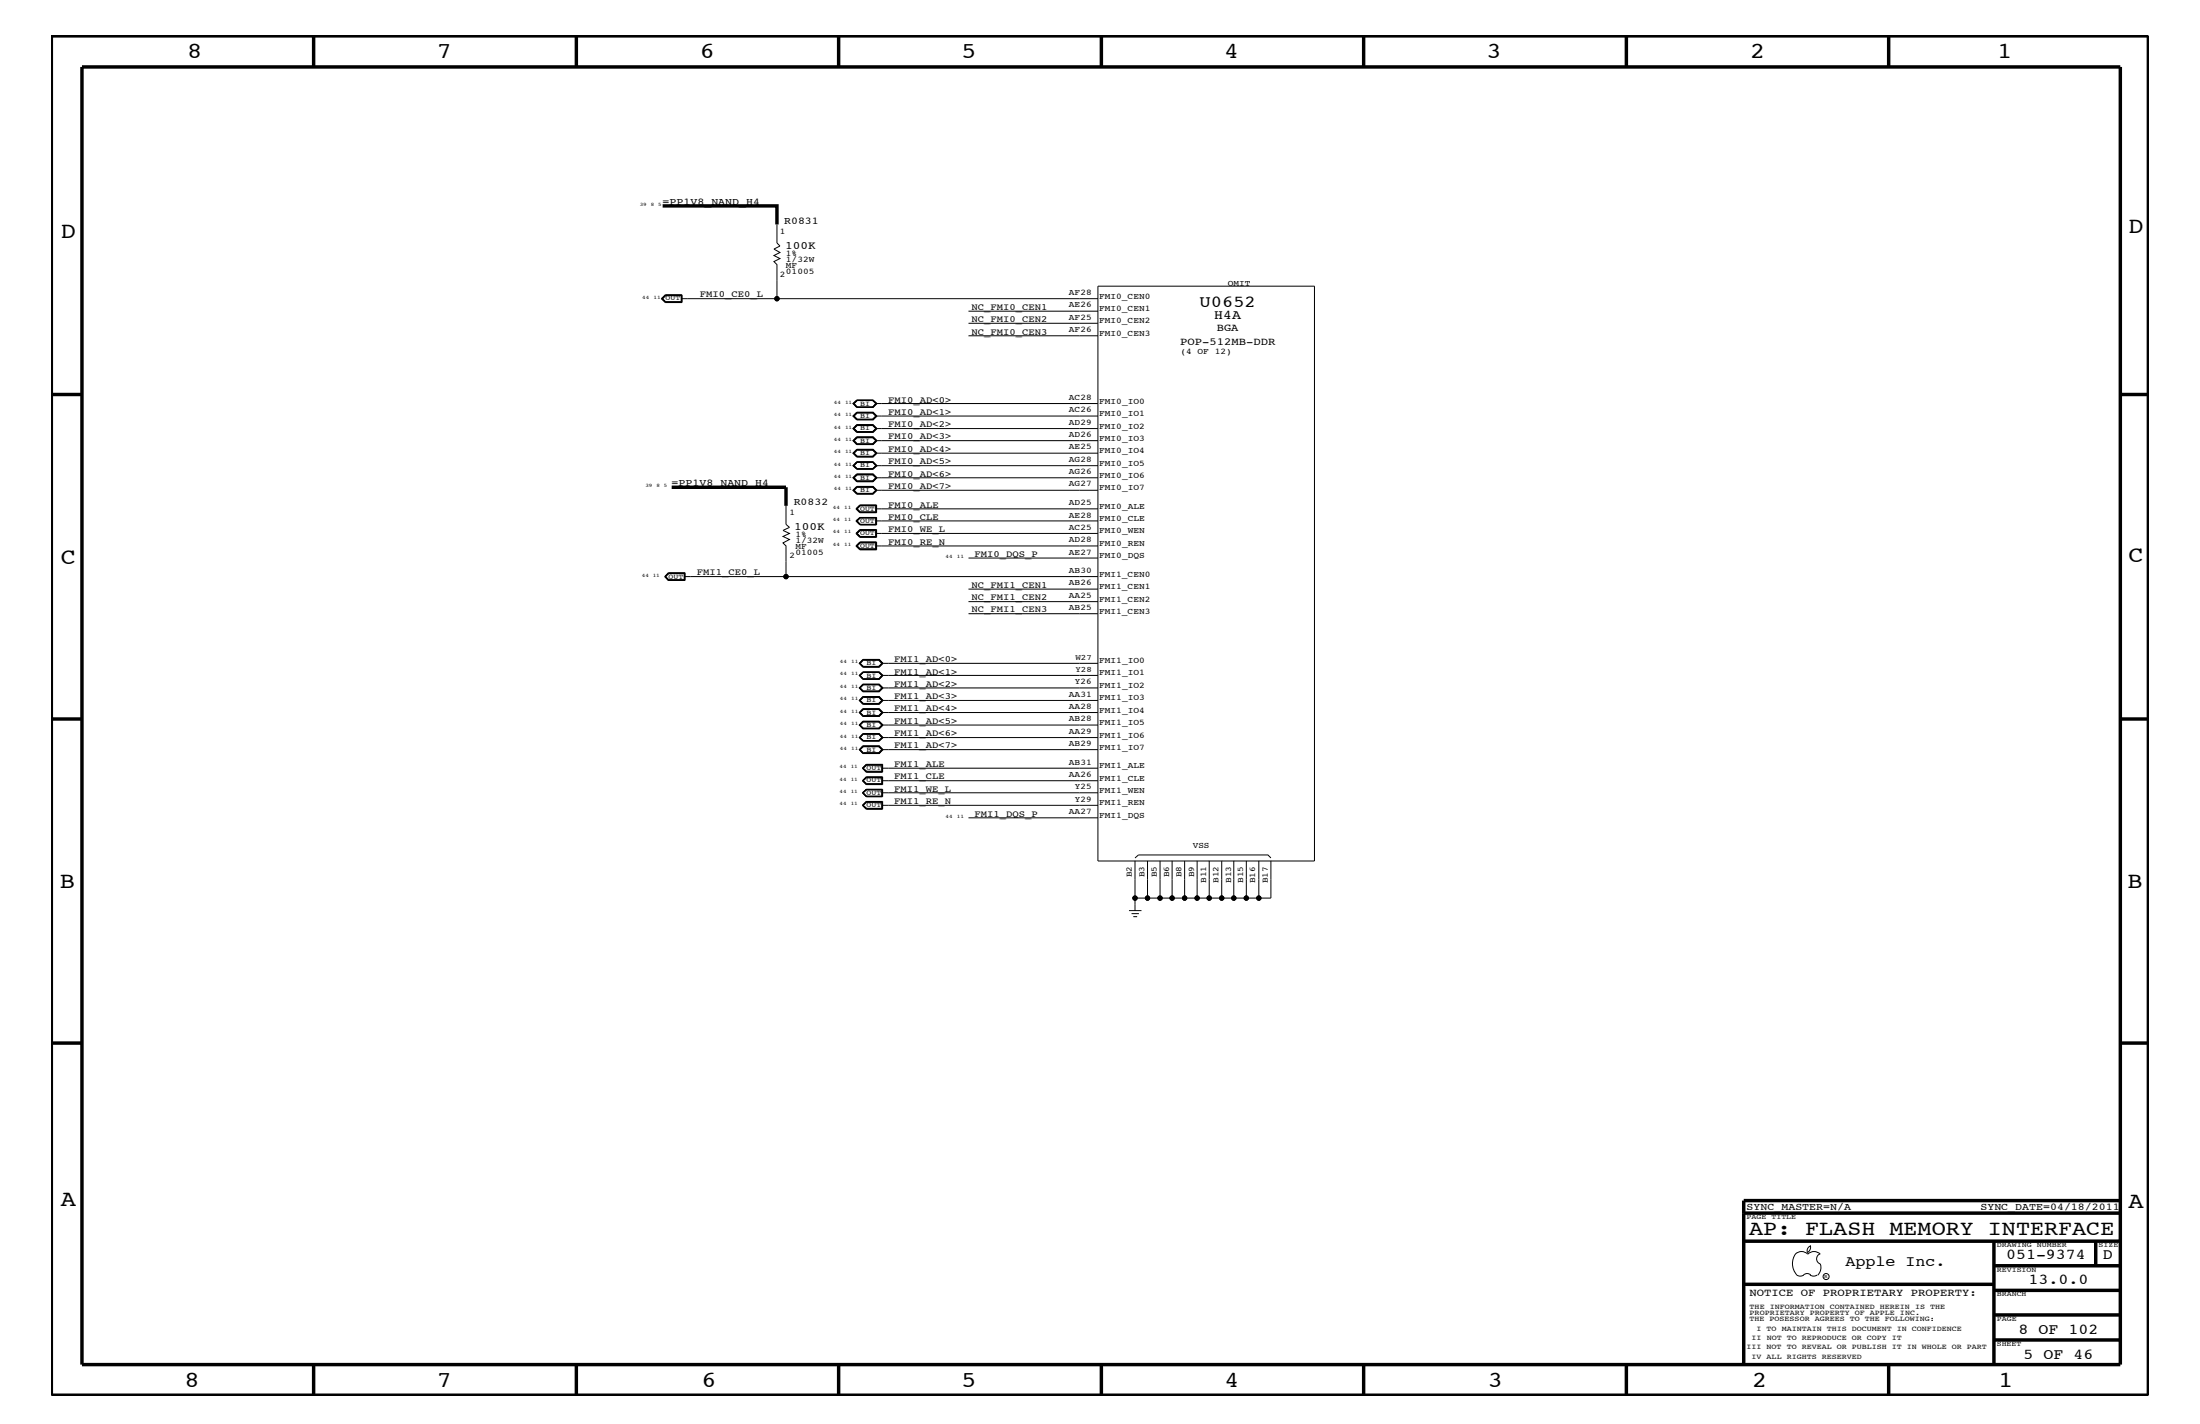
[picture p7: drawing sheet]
<svg xmlns="http://www.w3.org/2000/svg" width="432mm" height="279mm" viewBox="0 0 432 279" stroke-linecap="round" stroke-linejoin="round" font-family="sans-serif">
<g fill="none" stroke="#000" stroke-width=".2">
<path d="M129.8 58.6l.8-.8h3.3v1.6h-3.3zM130.1 58.6l.5-.6h3.1v1.2h-3.1zM130.6 57.9h3.2v1.4h-3.2M130.6 57.9l-.7 .7 .7 .7M130.6 57.9l-.6 .7 .6 .7M133.7 58.6h18.8M152.5 44v3.7l.6 .6-1.2 .6 1.2 .6-1.2 .6 1.2 .6-1.2 .6 .6 .6v6.7h63M215.5 56.1h42.5v112.8h-42.5zM168.2 78.5l-.8 .7 .8 .7M168.2 78.5l-.7 .7 .7 .7M168.2 78.5h3.1l.8 .7-.8 .7h-3.1M168.2 78.5h3.2l.7 .7-.7 .7h-3.2"/>
<path d="M168.2 78.6h3.1l.6 .6h43.6M168.2 78.6h3.1l.7 .6-.7 .7h-3.1M168.2 78.6l-.6 .6 .6 .7M168.2 78.6l-.5 .6 .5 .7M171.9 79.2l-.6 .7h-3.1M190.1 63.4h25.4M190.1 65.9h25.4M190.1 61.1h25.4M154.3 99.2v3.7l.6 .6-1.2 .6 1.2 .6-1.2 .6 1.2 .6-1.2 .6 .6 .6v6M167.4 81.6l.8-.7h3.2l.7 .7-.7 .8h-3.2zM167.4 84.1l.8-.8h3.2l.7 .8-.7 .8h-3.2zM167.4 93.7l.8-.7h3.2l.7 .7-.7 .8h-3.2z"/>
<path d="M167.4 96.2l.8-.8h3.2l.7 .8-.7 .8h-3.2zM167.5 81.6l.7-.6h3.1l.8 .6-.8 .7h-3.1zM167.5 88.9l.7-.7h3.1l.8 .7-.8 .7h-3.1zM167.5 93.7l.7-.6h3.1l.8 .6-.8 .8h-3.1zM167.5 96.2l.7-.7h3.1l.8 .7-.8 .7h-3.1zM167.6 81.6l.6-.6h3.1l.7 .6-.7 .7h-3.1zM167.6 86.5l.6-.6h3.1l.7 .6-.7 .6h-3.1zM167.6 88.9l.6-.7h3.1l.7 .7-.7 .7h-3.1zM167.6 93.7l.6-.5h3.1l.7 .5-.7 .7h-3.1zM167.6 96.2l.6-.7h3.1l.7 .7-.7 .7h-3.1zM168.2 83.3h3.1l.8 .8-.8 .7h-3.1l-.7-.7zM168.2 90.6l-.8 .8 .8 .6"/>
<path d="M168.2 90.6l-.7 .8 .7 .6M168.2 85.8h3.1l.8 .7-.8 .7h-3.1l-.7-.7zM168.2 90.6h3.1l.8 .8-.8 .6h-3.1M168.2 85.7h3.2l.7 .8-.7 .7h-3.2l-.8-.7zM168.2 88.2h3.2l.7 .7-.7 .8h-3.2l-.8-.8zM168.2 90.6h3.2l.7 .8-.7 .6h-3.2M168.2 85.9h3.1l.6 .6h43.6M168.2 90.7h3.1l.6 .7h43.6M168.2 93.2h3.1l.6 .5h43.6M168.2 99.8l.6-.6h3.1v1.2h-3.1zM168.2 83.4h3.1l.7 .7-.7 .6h-3.1l-.6-.6zM168.2 90.7h3.1l.7 .7-.7 .6h-3.1"/>
<path d="M168.2 85.9l-.5 .6 .5 .6h3.1l.6-.6M168.2 90.7l-.6 .7 .6 .6M168.2 90.7l-.5 .7 .5 .6M168.2 93.2l-.5 .5 .5 .6h3.1l.6-.6M168.8 99.1h3.3v1.5h-3.3l-.8-.8zM168.8 99.2h3.2v1.3h-3.2M168.8 99.2l-.6 .6 .6 .7M168.8 99.2l-.7 .6 .7 .7M171.9 99.8h43.6M171.9 84.1l-.6 .6h-3.1M171.9 91.4l-.6 .6h-3.1M171.9 96.2l-.6 .6h-3.1l-.5-.6 .5-.6h3.1l.6 .6h43.6"/>
<path d="M215.5 81.6h-43.6l-.6-.6h-3.1l-.5 .6 .5 .6h3.1l.6-.6M215.5 84.1h-43.6l-.6-.6h-3.1l-.5 .6 .5 .6M215.5 88.9h-43.6l-.6-.6h-3.1l-.5 .6 .5 .6h3.1l.6-.6M130.5 113.1l.7 .8M130.5 113.1l.7-.6h3.2v1.4M131.2 112.4h3.3v1.5h-3.3l-.7-.8zM131.2 112.5l-.6 .6 .6 .6h3.1v-1.2M131.2 112.5h3.2M131.2 112.5l-.6 .6 .6 .7h3.2M134.3 113.1h81.2M168 102.2l.8-.7h3.3v1.5h-3.3zM168.2 104.7l.6-.6h3.1v1.2h-3.1z"/>
<path d="M168.8 103.9h3.3v1.5h-3.3l-.8-.7zM168.8 106.4h3.3v1.5h-3.3l-.8-.8zM168.8 101.6l-.6 .6 .6 .7M168.8 104h3.2v1.3h-3.2M168.8 101.6h3.2M168.8 102.9h3.2M168.8 107.7h3.2M168.8 104l-.6 .7 .6 .6M168.8 106.4l-.7 .7 .7 .7h3.2v-1.4M168.8 101.5l-.7 .7 .7 .8M168.8 104l-.7 .7 .7 .6M171.9 102.2h43.6"/>
<path d="M171.9 107.1h43.6M171.9 104.7h43.6M171.9 107.7v-1.2h-3.1l-.6 .6 .6 .6M171.9 101.6v1.3M172 106.4h-3.2l-.6 .7 .6 .6M172 101.5v1.5M190.1 115.6h25.4M190.1 109.5h25.4M190.1 118h25.4M168.7 132.5l.6-.7h3.3l.7 .7-.7 .8h-3.3zM168.7 132.5l.7-.7h3.2l.6 .7-.6 .8h-3.2zM168.7 139.8l.7-.7h3.2l.6 .7-.6 .8h-3.2z"/>
<path d="M168.8 130.2l.6-.7h3.1l.7 .7-.7 .6h-3.1zM168.8 137.4l.6-.6h3.1l.7 .6-.7 .6h-3.1zM168.8 139.8l.6-.6h3.1l.7 .6-.7 .7h-3.1zM169.3 129.4h3.3l.7 .8-.7 .7h-3.3l-.6-.7zM169.3 134.2h3.3l.7 .8-.7 .7h-3.3l-.6-.7zM169.3 136.7h3.3l.7 .7-.7 .8h-3.3l-.6-.8zM169.3 139h3.3l.7 .8-.7 .8h-3.3l-.6-.8zM169.4 129.4h3.2l.6 .8-.6 .6h-3.2l-.7-.6zM169.4 131.9l-.6 .6 .6 .7M169.4 134.3h3.2l.6 .7-.6 .7h-3.2M169.4 134.3l-.7 .7 .7 .7M169.4 134.3l-.6 .7 .6 .7"/>
<path d="M169.4 136.7h3.2l.6 .7-.6 .7h-3.2l-.7-.7zM169.4 139.2l-.6 .6 .6 .6h3.1l.6-.6M169.4 131.9h3.1l.6 .6h42.4M169.4 139.2h3.1l.6 .6h42.4M169.4 131.9h3.1l.7 .6-.7 .7h-3.1M169.4 134.3h3.1l.7 .7-.7 .7h-3.1M173.1 132.5l-.6 .7h-3.1M173.1 137.4l-.6 .6h-3.1M190.1 120.4h25.4M215.5 130.2h-42.4l-.6-.6h-3.1l-.6 .6 .6 .5h3.1l.6-.5M215.5 135h-42.4l-.6-.6h-3.1l-.6 .6 .6 .6h3.1l.6-.6M215.5 137.4h-42.4l-.6-.6h-3.1l-.6 .6 .6 .6"/>
<path d="M168.7 147.1l.7-.7h3.2l.6 .7-.6 .7h-3.2zM168.8 147.1l.6-.6h3.1l.7 .6-.7 .7h-3.1zM169.3 158l.7-.8h3.2v1.6h-3.2zM169.3 150.7l.7-.7h3.2v1.5h-3.2zM169.3 153.2l.7-.7h3.2v1.4h-3.2zM169.3 150.7l.7-.7h3.2v1.5M169.3 141.5h3.3l.7 .8-.7 .7h-3.3l-.6-.7zM169.3 144h3.3l.7 .7-.7 .7h-3.3l-.6-.7zM169.3 146.3h3.3l.7 .8-.7 .7h-3.3l-.6-.7zM169.3 150.7l.7 .7h3.2M169.3 150.7l.7 .8M169.3 155.6l.7 .6h3.2"/>
<path d="M169.3 155.6l.7 .7M169.4 153.2l.7-.6h3v1.2h-3zM169.4 150.7l.7-.6h3v1.2h-3zM169.4 158l.7-.6h3v1.2h-3zM169.4 141.6h3.2l.6 .7-.6 .6h-3.2M169.4 141.6l-.7 .7 .7 .6M169.4 141.6l-.6 .7 .6 .6M169.4 144h3.2l.6 .7-.6 .7h-3.2l-.7-.7zM169.4 144l-.6 .7 .6 .6M169.4 146.5l-.6 .6 .6 .6h3.1l.6-.6M169.4 144h3.1l.6 .7h42.4M169.4 146.5h3.1l.6 .6h42.4"/>
<path d="M169.4 141.6h3.1l.7 .7-.7 .6h-3.1M169.4 144h3.1l.7 .7-.7 .6h-3.1M170 157.3h3.2v1.4h-3.2l-.7-.7zM170 154.9l-.7 .7M170 152.4h3.2v1.5h-3.2l-.7-.7zM170 154.9h3.2v1.4h-3.2M170 154.9l-.7 .7 .7 .7M170.1 155l-.7 .6 .7 .6M173.1 155v1.2M173.1 142.3l-.6 .6h-3.1l-.6-.6 .6-.6h3.1l.6 .6h42.4M173.1 144.7l-.6 .6h-3.1M173.1 153.2h42.4"/>
<path d="M173.1 150.7h42.4M173.1 158h42.4M173.1 155.6h42.4M173.2 155h-3.2l-.7 .6M173.2 154.9v1.4M190.1 160.5h25.4M221.6 178.7h2.4M222.1 179.3h1.4M222.4 179.9h.8M222.8 168.9v7.3h2.4v-7.3M222.8 176.2v2.5M225.2 176.2h2.5"/>
<path d="M227.7 168.9v7.3h2.4v-7.3M230.1 176.2h2.4M232.5 168.9v7.3h2.5v-7.3M235 176.2h2.3M237.3 168.9v7.3h2.5v-7.3M242.2 168.9v7.3h-2.4M242.2 176.2h2.4M244.6 168.9v7.3h2.5v-7.3M249.4 168.3l-.5-.6h-25.5l-.6 .6M249.4 168.9v7.3h-2.3M352.4 246.1a1.72 1.72 0 0 1 2.4 0 1.69 1.69 0 0 1 2.5 0M352.4 246a3.3 3.3 0 0 0 .3 4.1"/>
<path d="M352.6 250.2l.7 .2 .7-.2M354 250.2l.7-.3 .7 .3M355.3 250.2l.7 .2 .7-.2M355.3 244.4l.1 .3a1.18 1.18 0 0 1-.6 1M355.4 244.4a.99 .99 0 0 0-.6 1.4M357.2 246a1.04 1.04 0 0 0-.6 1 1.04 1.04 0 0 0 .6 1l.2 .7a2.11 2.11 0 0 1-.6 1.5"/>
<circle cx="152.5" cy="58.6" r=".42"/>
<circle cx="154.3" cy="113.1" r=".42"/>
<circle cx="222.8" cy="176.2" r=".42"/>
<circle cx="225.2" cy="176.2" r=".42"/>
<circle cx="227.7" cy="176.2" r=".42"/>
<circle cx="230.1" cy="176.2" r=".42"/>
<circle cx="232.5" cy="176.2" r=".42"/>
<circle cx="235" cy="176.2" r=".42"/>
<circle cx="237.3" cy="176.2" r=".42"/>
<circle cx="239.8" cy="176.2" r=".42"/>
<circle cx="242.2" cy="176.2" r=".42"/>
<circle cx="244.6" cy="176.2" r=".42"/>
<circle cx="247.1" cy="176.2" r=".42"/>
<circle cx="358.4" cy="250.5" r=".59"/>
</g>
<g fill="none" stroke="#000" stroke-width=".68" stroke-linecap="butt">
<path d="M10.1 7h411.6v266.8h-411.6zM16.1 13.1h400.1v254.6h-400.1zM61.6 7v6.1M113.1 7v6.1M164.6 7v6.1M216.2 7v6.1M267.6 7v6.1M319.2 7v6.1M370.7 7v6.1M130.1 40.4h22.4v3.6M10.1 77.4h6M416.2 77.4h5.5"/>
<path d="M131.8 95.6h22.5v3.6M10.1 141.1h6M416.2 141.1h5.5M10.1 204.7h6M416.2 204.7h5.5M342.2 238h74M416.2 235.6h-74v32.1M342.2 252h49.2M342.2 243.5h74M391.4 248.4h24.8M391.4 243.5v24.2M391.4 258h24.8"/>
<path d="M391.4 253.2h24.8M411.3 243.5v4.9M61.6 267.7v6.1M113.1 267.7v6.1M164.6 267.7v6.1M216.2 268v5.8M267.6 267.7v6.1M319.2 267.7v6.1M370.7 267.7v6.1M391.4 262.9h24.8"/>
</g>
<g fill="#000">
<circle cx="152.5" cy="58.6" r=".42"/>
<circle cx="154.3" cy="113.1" r=".42"/>
<circle cx="222.8" cy="176.2" r=".42"/>
<circle cx="225.2" cy="176.2" r=".42"/>
<circle cx="227.7" cy="176.2" r=".42"/>
<circle cx="230" cy="176.2" r=".42"/>
<circle cx="232.5" cy="176.2" r=".42"/>
<circle cx="234.9" cy="176.2" r=".42"/>
<circle cx="237.3" cy="176.2" r=".42"/>
<circle cx="239.8" cy="176.2" r=".42"/>
<circle cx="242.1" cy="176.2" r=".42"/>
<circle cx="244.6" cy="176.2" r=".42"/>
<circle cx="247.1" cy="176.2" r=".42"/>
</g>
<g font-size="4.5">
<text x="36.7" y="11.5">8</text>
<text x="85.8" y="11.5">7</text>
<text x="137.3" y="11.5">6</text>
<text x="188.7" y="11.5">5</text>
<text x="240.3" y="11.5">4</text>
<text x="291.8" y="11.5">3</text>
<text x="343.5" y="11.5">2</text>
<text x="392" y="11.5">1</text>
<text x="11.9" y="46.8">D</text>
<text x="417.7" y="45.7">D</text>
<text x="11.9" y="110.6">C</text>
<text x="417.7" y="110.3">C</text>
<text x="11.8" y="174.3">B</text>
<text x="417.6" y="174.2">B</text>
<text x="11.9" y="236.7">A</text>
<text x="417.7" y="237.1">A</text>
<text x="36.2" y="272.1">8</text>
<text x="85.8" y="272.1">7</text>
<text x="137.7" y="272.1">6</text>
<text x="188.7" y="272.1">5</text>
<text x="240.4" y="272.1">4</text>
<text x="292" y="272.1">3</text>
<text x="343.9" y="272.1">2</text>
<text x="392.2" y="272.1">1</text>
</g>
<text font-size="4.1" x="343.3" y="242.3">AP: FLASH MEMORY INTERFACE</text>
<text font-size="3.3" x="235.4" y="60.1">U0652</text>
<g font-size="3">
<text x="362.2" y="248.4">Apple Inc.</text>
<text x="393.7" y="247.1">051-9374</text>
<text x="398.1" y="252">13.0.0</text>
<text x="412.7" y="247.1">D</text>
<text x="396.2" y="261.6">8 OF 102</text>
<text x="397.2" y="266.6">5 OF 46</text>
</g>
<text font-size="2.6" x="238.3" y="62.6">H4A</text>
<g font-size="2.2">
<text x="154.1" y="48.8">100K</text>
<text x="155.9" y="104">100K</text>
</g>
<g font-size="2.1">
<text x="238.8" y="65">BGA</text>
<text x="231.6" y="67.7">POP-512MB-DDR</text>
<text x="343.4" y="254.4">NOTICE OF PROPRIETARY PROPERTY:</text>
</g>
<g font-size="2">
<text x="130" y="40.2">=PP1V8_NAND_H4</text>
<text x="153.9" y="44">R0831</text>
<text x="131.8" y="95.4">=PP1V8_NAND_H4</text>
<text x="155.8" y="99.1">R0832</text>
<text x="342.8" y="237.4">SYNC_MASTER=N/A</text>
<text x="388.7" y="237.4">SYNC_DATE=04/18/2011</text>
</g>
<g font-size="1.9">
<text x="137.3" y="58.4">FMI0_CE0_L</text>
<text x="190.7" y="65.6">NC_FMI0_CEN3</text>
<text x="190.7" y="63.2">NC_FMI0_CEN2</text>
<text x="190.7" y="60.8">NC_FMI0_CEN1</text>
<text x="174.3" y="83.8">FMI0_AD&lt;2&gt;</text>
<text x="174.3" y="81.4">FMI0_AD&lt;1&gt;</text>
<text x="174.3" y="79">FMI0_AD&lt;0&gt;</text>
<text x="174.3" y="86.2">FMI0_AD&lt;3&gt;</text>
<text x="174.3" y="88.7">FMI0_AD&lt;4&gt;</text>
<text x="174.3" y="96">FMI0_AD&lt;7&gt;</text>
<text x="174.3" y="93.5">FMI0_AD&lt;6&gt;</text>
<text x="174.3" y="91.1">FMI0_AD&lt;5&gt;</text>
<text x="174.3" y="99.6">FMI0_ALE</text>
<text x="174.3" y="106.9">FMI0_RE_N</text>
<text x="174.3" y="104.4">FMI0_WE_L</text>
<text x="174.3" y="102.1">FMI0_CLE</text>
<text x="136.7" y="112.9">FMI1_CE0_L</text>
<text x="191.3" y="109.3">FMI0_DQS_P</text>
<text x="190.7" y="115.3">NC_FMI1_CEN1</text>
<text x="190.7" y="117.8">NC_FMI1_CEN2</text>
<text x="190.7" y="120.2">NC_FMI1_CEN3</text>
<text x="175.5" y="129.9">FMI1_AD&lt;0&gt;</text>
<text x="175.5" y="132.4">FMI1_AD&lt;1&gt;</text>
<text x="175.5" y="134.7">FMI1_AD&lt;2&gt;</text>
<text x="175.5" y="137.2">FMI1_AD&lt;3&gt;</text>
<text x="175.5" y="142">FMI1_AD&lt;5&gt;</text>
<text x="175.5" y="139.6">FMI1_AD&lt;4&gt;</text>
<text x="175.5" y="146.8">FMI1_AD&lt;7&gt;</text>
<text x="175.5" y="144.5">FMI1_AD&lt;6&gt;</text>
<text x="175.5" y="155.4">FMI1_WE_L</text>
<text x="175.5" y="150.5">FMI1_ALE</text>
<text x="175.5" y="152.9">FMI1_CLE</text>
<text x="175.5" y="157.8">FMI1_RE_N</text>
<text x="191.3" y="160.2">FMI1_DQS_P</text>
</g>
<g font-size="1.7">
<text x="153.1" y="45.9">1</text>
<text x="154.3" y="52.5">MF</text>
<text x="154.3" y="50.2">1%</text>
<text x="154.3" y="53.8">01005</text>
<text x="154.3" y="51.3">1/32W</text>
<text x="153.1" y="54.4">2</text>
<text x="209.8" y="57.9">AF28</text>
<text x="215.7" y="58.6">FMI0_CEN0</text>
<text x="241" y="56.2">OMIT</text>
<text x="209.8" y="62.8">AF25</text>
<text x="209.8" y="65.1">AF26</text>
<text x="209.8" y="60.3">AE26</text>
<text x="215.7" y="63.4">FMI0_CEN2</text>
<text x="215.7" y="65.9">FMI0_CEN3</text>
<text x="215.7" y="61.1">FMI0_CEN1</text>
<text x="231.7" y="69.5">(4 OF 12)</text>
<text x="209.8" y="78.5">AC28</text>
<text x="209.8" y="80.9">AC26</text>
<text x="209.8" y="83.3">AD29</text>
<text x="215.7" y="79.2">FMI0_IO0</text>
<text x="215.7" y="81.6">FMI0_IO1</text>
<text x="209.8" y="85.8">AD26</text>
<text x="209.8" y="88.2">AE25</text>
<text x="215.7" y="84.1">FMI0_IO2</text>
<text x="215.7" y="86.5">FMI0_IO3</text>
<text x="215.7" y="88.9">FMI0_IO4</text>
<text x="209.8" y="95.4">AG27</text>
<text x="209.8" y="93.1">AG26</text>
<text x="209.8" y="90.6">AG28</text>
<text x="215.7" y="93.8">FMI0_IO6</text>
<text x="215.7" y="91.4">FMI0_IO5</text>
<text x="154.9" y="101">1</text>
<text x="209.8" y="99.1">AD25</text>
<text x="209.8" y="101.5">AE28</text>
<text x="215.7" y="96.2">FMI0_IO7</text>
<text x="215.7" y="99.9">FMI0_ALE</text>
<text x="156.1" y="107.7">MF</text>
<text x="156.1" y="105.3">1%</text>
<text x="156.1" y="106.5">1/32W</text>
<text x="209.8" y="104">AC25</text>
<text x="209.8" y="106.4">AD28</text>
<text x="215.7" y="102.2">FMI0_CLE</text>
<text x="215.7" y="104.7">FMI0_WEN</text>
<text x="215.7" y="107.1">FMI0_REN</text>
<text x="154.9" y="109.5">2</text>
<text x="156.1" y="108.9">01005</text>
<text x="209.8" y="112.5">AB30</text>
<text x="209.8" y="108.8">AE27</text>
<text x="215.7" y="113.1">FMI1_CEN0</text>
<text x="215.7" y="109.5">FMI0_DQS</text>
<text x="209.8" y="114.8">AB26</text>
<text x="209.8" y="119.7">AB25</text>
<text x="209.8" y="117.3">AA25</text>
<text x="215.7" y="115.6">FMI1_CEN1</text>
<text x="215.7" y="118.1">FMI1_CEN2</text>
<text x="215.7" y="120.4">FMI1_CEN3</text>
<text x="215.7" y="130.2">FMI1_IO0</text>
<text x="209.8" y="136.7">AA31</text>
<text x="211" y="134.2">Y26</text>
<text x="215.7" y="137.4">FMI1_IO3</text>
<text x="215.7" y="135">FMI1_IO2</text>
<text x="215.7" y="132.5">FMI1_IO1</text>
<text x="209.8" y="144">AA29</text>
<text x="209.8" y="141.5">AB28</text>
<text x="209.8" y="139.1">AA28</text>
<text x="215.7" y="142.3">FMI1_IO5</text>
<text x="215.7" y="139.8">FMI1_IO4</text>
<text x="209.8" y="146.4">AB29</text>
<text x="215.7" y="147.1">FMI1_IO7</text>
<text x="215.7" y="144.7">FMI1_IO6</text>
<text x="209.8" y="152.4">AA26</text>
<text x="209.8" y="150.1">AB31</text>
<text x="211" y="154.9">Y25</text>
<text x="215.7" y="155.6">FMI1_WEN</text>
<text x="215.7" y="153.2">FMI1_CLE</text>
<text x="215.7" y="150.7">FMI1_ALE</text>
<text x="209.8" y="159.7">AA27</text>
<text x="211" y="157.3">Y29</text>
<text x="215.7" y="160.5">FMI1_DQS</text>
<text x="215.7" y="158">FMI1_REN</text>
<text x="234.1" y="166.4">VSS</text>
<text x="222.2" y="172.2" transform="rotate(-90 222.2 172.2)">B2</text>
<text x="224.6" y="172.2" transform="rotate(-90 224.6 172.2)">B3</text>
<text x="227.1" y="172.2" transform="rotate(-90 227.1 172.2)">B5</text>
<text x="229.4" y="172.2" transform="rotate(-90 229.4 172.2)">B6</text>
<text x="231.9" y="172.2" transform="rotate(-90 231.9 172.2)">B8</text>
<text x="234.4" y="172.2" transform="rotate(-90 234.4 172.2)">B9</text>
<text x="236.7" y="173.3" transform="rotate(-90 236.7 173.3)">B11</text>
<text x="239.2" y="173.3" transform="rotate(-90 239.2 173.3)">B12</text>
<text x="241.6" y="173.3" transform="rotate(-90 241.6 173.3)">B13</text>
<text x="244" y="173.3" transform="rotate(-90 244 173.3)">B15</text>
<text x="246.4" y="173.3" transform="rotate(-90 246.4 173.3)">B16</text>
<text x="248.8" y="173.3" transform="rotate(-90 248.8 173.3)">B17</text>
</g>
<g font-size="1.6">
<text x="211.1" y="131.9">Y28</text>
<text x="211.1" y="129.4">W27</text>
</g>
<g font-size="1.4">
<text x="130.6" y="59">OUT</text>
<text x="168.8" y="79.6">BI</text>
<text x="168.8" y="82">BI</text>
<text x="168.8" y="84.4">BI</text>
<text x="168.8" y="86.9">BI</text>
<text x="168.8" y="89.3">BI</text>
<text x="168.8" y="91.7">BI</text>
<text x="168.8" y="94.2">BI</text>
<text x="168.8" y="96.5">BI</text>
<text x="168.8" y="100.2">OUT</text>
<text x="168.8" y="102.6">OUT</text>
<text x="168.8" y="107.5">OUT</text>
<text x="168.8" y="105">OUT</text>
<text x="131.2" y="113.6">OUT</text>
<text x="170.1" y="130.5">BI</text>
<text x="170.1" y="133">BI</text>
<text x="170.1" y="135.3">BI</text>
<text x="170.1" y="137.8">BI</text>
<text x="170.1" y="140.2">BI</text>
<text x="170.1" y="142.6">BI</text>
<text x="170.1" y="145.1">BI</text>
<text x="170.1" y="147.5">BI</text>
<text x="170.1" y="153.5">OUT</text>
<text x="170.1" y="151.1">OUT</text>
<text x="170.1" y="156">OUT</text>
<text x="170.1" y="158.4">OUT</text>
<text x="342.8" y="239.2">PAGE TITLE</text>
<text x="391.9" y="244.7">DRAWING NUMBER</text>
<text x="411.9" y="244.7">SIZE</text>
<text x="391.9" y="249.5">REVISION</text>
<text x="343.4" y="256.8">THE INFORMATION CONTAINED HEREIN IS THE</text>
<text x="391.9" y="254.4">BRANCH</text>
<text x="343.4" y="258">PROPRIETARY PROPERTY OF APPLE INC.</text>
<text x="343.4" y="259.3">THE POSESSOR AGREES TO THE FOLLOWING:</text>
<text x="343.8" y="262.9">II NOT TO REPRODUCE OR COPY IT</text>
<text x="344.8" y="261.1">I TO MAINTAIN THIS DOCUMENT IN CONFIDENCE</text>
<text x="391.9" y="259.3">PAGE</text>
<text x="342.8" y="264.7">III NOT TO REVEAL OR PUBLISH IT IN WHOLE OR PART</text>
<text x="343.8" y="266.6">IV ALL RIGHTS RESERVED</text>
<text x="391.9" y="264.1">SHEET</text>
</g>
<g font-size="1">
<text x="125.6" y="40.4">39</text>
<text x="127.8" y="40.4">8</text>
<text x="129.2" y="40.4">5</text>
<text x="126.1" y="58.6">44</text>
<text x="128.3" y="58.6">11</text>
<text x="163.7" y="79.2">44</text>
<text x="163.7" y="81.6">44</text>
<text x="165.9" y="79.2">11</text>
<text x="165.9" y="81.6">11</text>
<text x="163.7" y="84.1">44</text>
<text x="163.7" y="86.5">44</text>
<text x="163.7" y="88.9">44</text>
<text x="165.9" y="84.1">11</text>
<text x="165.9" y="86.5">11</text>
<text x="165.9" y="88.9">11</text>
<text x="126.7" y="95.6">39</text>
<text x="128.9" y="95.6">8</text>
<text x="130.3" y="95.6">5</text>
<text x="163.7" y="91.4">44</text>
<text x="163.7" y="93.8">44</text>
<text x="165.9" y="91.4">11</text>
<text x="165.9" y="93.8">11</text>
<text x="163.5" y="99.9">44</text>
<text x="163.7" y="96.2">44</text>
<text x="165.7" y="99.9">11</text>
<text x="165.9" y="96.2">11</text>
<text x="163.5" y="102.2">44</text>
<text x="163.5" y="107.1">44</text>
<text x="163.5" y="104.7">44</text>
<text x="165.7" y="102.2">11</text>
<text x="165.7" y="107.1">11</text>
<text x="165.7" y="104.7">11</text>
<text x="126" y="113.1">44 11</text>
<text x="185.6" y="109.5">44</text>
<text x="187.8" y="109.5">11</text>
<text x="164.8" y="130.2">44</text>
<text x="167" y="130.2">11</text>
<text x="164.8" y="132.5">44</text>
<text x="164.8" y="135">44</text>
<text x="164.8" y="137.4">44</text>
<text x="167" y="132.5">11</text>
<text x="167" y="135">11</text>
<text x="167" y="137.4">11</text>
<text x="164.8" y="139.8">44</text>
<text x="164.8" y="142.3">44</text>
<text x="167" y="139.8">11</text>
<text x="167" y="142.3">11</text>
<text x="164.8" y="144.7">44</text>
<text x="164.8" y="147.1">44</text>
<text x="167" y="144.7">11</text>
<text x="167" y="147.1">11</text>
<text x="164.8" y="153.2">44</text>
<text x="164.8" y="150.7">44</text>
<text x="164.8" y="155.6">44</text>
<text x="167" y="153.2">11</text>
<text x="167" y="150.7">11</text>
<text x="167" y="155.6">11</text>
<text x="164.8" y="158">44</text>
<text x="167" y="158">11</text>
<text x="185.6" y="160.5">44</text>
<text x="187.8" y="160.5">11</text>
<text x="358.1" y="250.7">R</text>
</g>
</svg>
